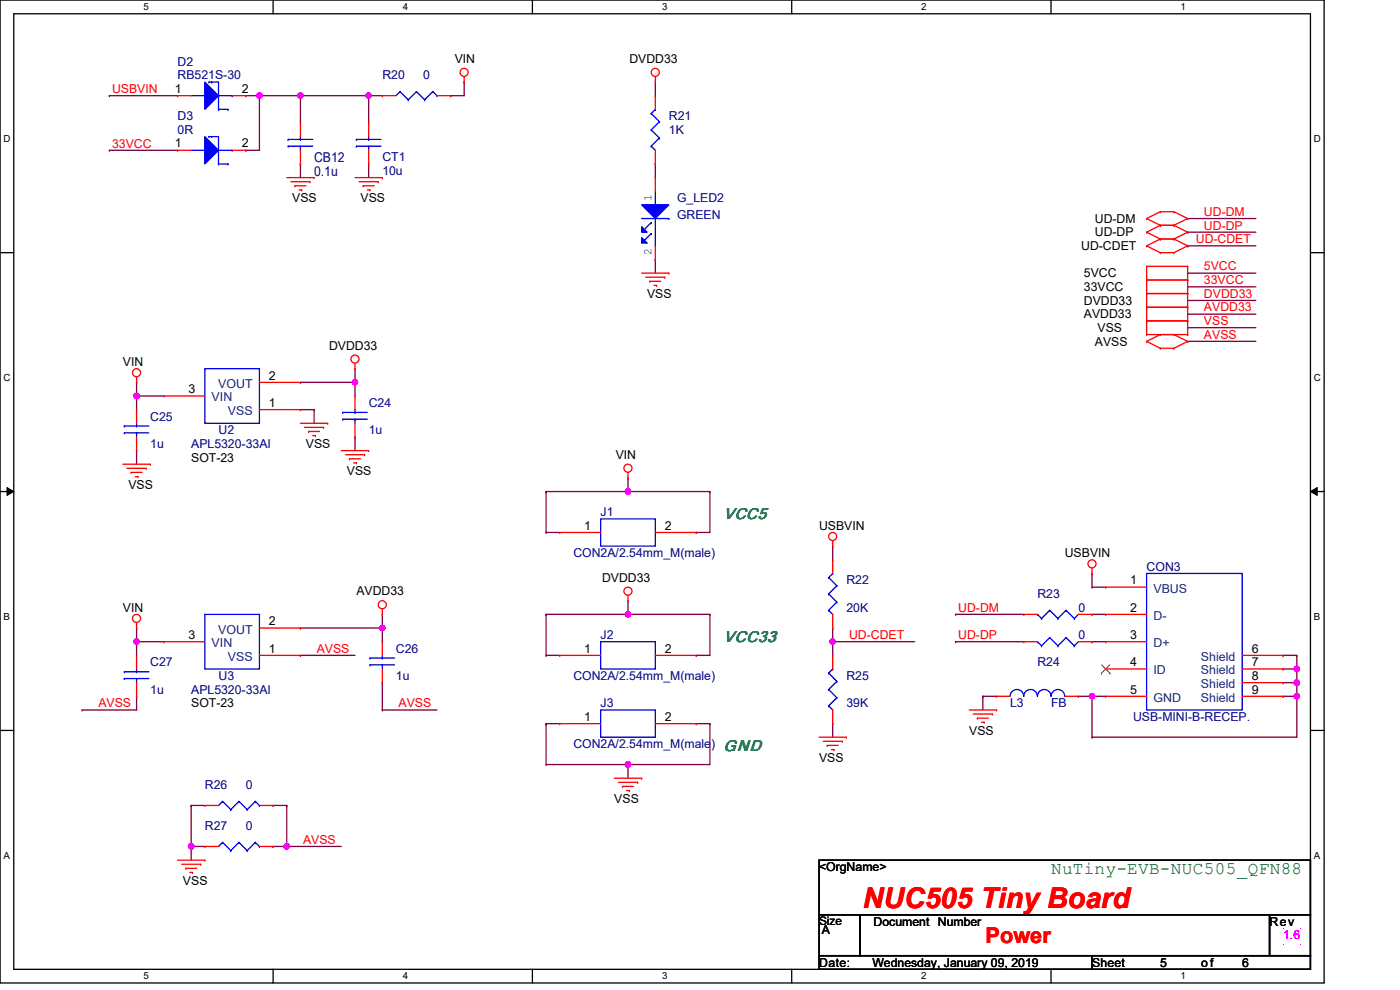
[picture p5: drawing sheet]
<svg xmlns="http://www.w3.org/2000/svg" width="297mm" height="210mm" viewBox="0 0 297 210" stroke-linecap="round" stroke-linejoin="round" font-family="sans-serif">
<path d="M0 0h280.9v208.5h-280.9zM2.9 2.9h275.1v202.7h-275.1z" fill="none" stroke="#000" stroke-width=".28"/>
<g fill="#fff">
<path d="M30.4 .3h1.2v2.3h-1.2z"/>
<path d="M30.4 205.9h1.2v2.3h-1.2z"/>
</g>
<path d="M57.9 0v2.9M57.9 205.6v2.9" fill="none" stroke="#000" stroke-width=".28"/>
<g fill="#fff">
<path d="M85.4 .3h1.2v2.3h-1.2z"/>
<path d="M85.4 205.9h1.2v2.3h-1.2z"/>
</g>
<path d="M112.9 0v2.9M112.9 205.6v2.9" fill="none" stroke="#000" stroke-width=".28"/>
<g fill="#fff">
<path d="M140.4 .3h1.2v2.3h-1.2z"/>
<path d="M140.4 205.9h1.2v2.3h-1.2z"/>
</g>
<path d="M168 0v2.9M168 205.6v2.9" fill="none" stroke="#000" stroke-width=".28"/>
<g fill="#fff">
<path d="M195.5 .3h1.1v2.3h-1.1z"/>
<path d="M195.5 205.9h1.1v2.3h-1.1z"/>
</g>
<path d="M223 0v2.9M223 205.6v2.9" fill="none" stroke="#000" stroke-width=".28"/>
<g fill="#fff">
<path d="M250.5 .3h1.1v2.3h-1.1z"/>
<path d="M250.5 205.9h1.1v2.3h-1.1z"/>
<path d="M.8 28.3h1.5v2.3h-1.5z"/>
<path d="M278.7 28.3h1.5v2.3h-1.5z"/>
<path d="M.8 78.9h1.5v2.3h-1.5z"/>
<path d="M278.7 78.9h1.5v2.3h-1.5z"/>
</g>
<path d="M0 53.6h2.9M278 53.6h2.9" fill="none" stroke="#000" stroke-width=".28"/>
<g fill="#fff">
<path d="M.8 129.6h1.3v2.3h-1.3z"/>
<path d="M278.7 129.6h1.4v2.3h-1.4z"/>
</g>
<path d="M0 104.3h2.9M278 104.3h2.9" fill="none" stroke="#000" stroke-width=".28"/>
<path d="M1.5 103.4l1.4 .9-1.4 .8zM278 104.3l1.4-.9v1.7z" fill="#000"/>
<path d="M1.5 103.4l1.4 .9-1.4 .8zM278 104.3l1.4-.9v1.7z" fill="none" stroke="#000" stroke-width=".21"/>
<g fill="#fff">
<path d="M.7 180.3h1.5v2.3h-1.5z"/>
<path d="M278.7 180.3h1.4v2.3h-1.4z"/>
</g>
<path d="M0 154.9h2.9M278 154.9h2.9" fill="none" stroke="#000" stroke-width=".28"/>
<path d="M251.9 69.5h.1M251.9 66.6h.1M251.9 63.7h.1M251.9 69.5h14.5M251.9 66.6h14.5M251.9 63.7h14.5M272.2 139h.1M272.2 139h2.9M275.1 147.7h.1M275.1 147.7v8.7" fill="none" stroke="#800040" stroke-width=".28"/>
<circle cx="275.1" cy="147.7" r=".57" fill="#f0f"/>
<circle cx="275.1" cy="147.7" r=".57" fill="none" stroke="#f0f" stroke-width=".28"/>
<path d="M272.2 141.9h.1M272.2 141.9h2.9" fill="none" stroke="#800040" stroke-width=".28"/>
<circle cx="275.1" cy="141.9" r=".57" fill="#f0f"/>
<circle cx="275.1" cy="141.9" r=".57" fill="none" stroke="#f0f" stroke-width=".28"/>
<g fill="none" stroke="#800040" stroke-width=".28">
<path d="M202.7 136.1h.1M202.7 130.3h.1M202.7 130.3h14.5M202.7 136.1h14.5M231.7 130.3h.1M231.7 136.1h.1M231.7 121.6h.1M231.7 124.5h.1M231.7 130.3h2.9M231.7 136.1h2.9M231.7 121.6v2.9M231.7 124.5h2.9"/>
<path d="M231.7 147.7h.1M231.7 147.7h2.9M272.2 144.8h.1M272.2 147.7h.1M272.2 144.8h2.9M275.1 141.9h.1M275.1 144.8h.1M275.1 141.9v5.8h-2.9"/>
</g>
<circle cx="275.1" cy="144.8" r=".57" fill="#f0f"/>
<circle cx="275.1" cy="144.8" r=".57" fill="none" stroke="#f0f" stroke-width=".28"/>
<path d="M275.1 139h.1M275.1 139v2.9M231.7 147.7h.1M231.7 147.7v8.7" fill="none" stroke="#800040" stroke-width=".28"/>
<circle cx="231.7" cy="147.7" r=".57" fill="#f0f"/>
<circle cx="231.7" cy="147.7" r=".57" fill="none" stroke="#f0f" stroke-width=".28"/>
<g fill="none" stroke="#800040" stroke-width=".28">
<path d="M52.2 20.3h.1M52.2 20.3h2.8M55 20.3h.1M55 20.3v11.6M63.7 20.3h.1M63.7 20.3v5.8M251.9 46.4h.1M251.9 49.3h.1M251.9 52.2h.1M251.9 46.4h14.5M251.9 49.3h14.5M251.9 52.2h14.5"/>
<path d="M176.7 115.8h.1M176.7 115.8v2.9M176.7 153.5h.1M176.7 153.5v2.9M208.5 147.7h.1M208.5 147.7v2.9M228.8 147.7h.1M228.8 147.7h2.9M231.7 156.4h.1M231.7 156.4h43.4"/>
</g>
<circle cx="55" cy="20.3" r=".57" fill="#f0f"/>
<circle cx="55" cy="20.3" r=".57" fill="none" stroke="#f0f" stroke-width=".28"/>
<path d="M23.2 20.3h.1M23.2 20.3h14.5M52.2 31.9h.1M52.2 31.9h2.8M78.2 20.3h.1M78.2 20.3h2.9M139 34.8h.1M139 34.8v2.9M139 55h.1M139 55v2.9M40.6 179.6h.1M40.6 179.6h2.9" fill="none" stroke="#800040" stroke-width=".28"/>
<circle cx="40.6" cy="179.5" r=".57" fill="#f0f"/>
<circle cx="40.6" cy="179.5" r=".57" fill="none" stroke="#f0f" stroke-width=".28"/>
<path d="M40.6 170.9h.1M40.6 179.6h.1M40.6 170.9h2.9M40.6 179.6v2.9M57.9 179.6h.1M57.9 170.9h.1M57.9 170.9h2.9M60.8 170.9h.1M60.8 170.9v8.7h-2.9" fill="none" stroke="#800040" stroke-width=".28"/>
<circle cx="60.8" cy="179.5" r=".57" fill="#f0f"/>
<circle cx="60.8" cy="179.5" r=".57" fill="none" stroke="#f0f" stroke-width=".28"/>
<path d="M98.5 17.4h.1M98.5 17.4v2.9h-2.9M63.7 20.3h.1M63.7 20.3h14.5M78.2 20.3h.1M78.2 20.3v5.8M95.6 20.3h.1M40.6 170.9h.1M40.6 170.9v8.7" fill="none" stroke="#800040" stroke-width=".28"/>
<circle cx="78.2" cy="20.3" r=".57" fill="#f0f"/>
<circle cx="78.2" cy="20.3" r=".57" fill="none" stroke="#f0f" stroke-width=".28"/>
<circle cx="63.7" cy="20.3" r=".57" fill="#f0f"/>
<circle cx="63.7" cy="20.3" r=".57" fill="none" stroke="#f0f" stroke-width=".28"/>
<path d="M176.7 136.1h.1M176.7 136.1v2.9" fill="none" stroke="#800040" stroke-width=".28"/>
<circle cx="176.6" cy="136.1" r=".57" fill="#f0f"/>
<circle cx="176.6" cy="136.1" r=".57" fill="none" stroke="#f0f" stroke-width=".28"/>
<g fill="none" stroke="#800040" stroke-width=".28">
<path d="M251.9 57.9h.1M251.9 57.9h14.5M251.9 72.4h.1M251.9 72.4h14.5M29 84h.1M29 84h5.8M29 84v2.9M75.3 92.7h.1M75.3 92.7v2.9M176.7 136.1h.1M176.7 133.2h.1M176.7 136.1h17.3"/>
<path d="M176.7 133.2v2.9"/>
</g>
<circle cx="29" cy="84" r=".57" fill="#f0f"/>
<circle cx="29" cy="84" r=".57" fill="none" stroke="#f0f" stroke-width=".28"/>
<path d="M29 95.6h.1M29 81.1h.1M29 81.1v2.9M29 95.6v2.9M29 136.1h.1M29 136.1v2.9M81.1 133.2h.1M81.1 133.2v2.9M29 147.7h.1M29 147.7v2.9M81.1 144.8h.1M81.1 144.8v5.8" fill="none" stroke="#800040" stroke-width=".28"/>
<circle cx="81.1" cy="133.2" r=".57" fill="#f0f"/>
<circle cx="81.1" cy="133.2" r=".57" fill="none" stroke="#f0f" stroke-width=".28"/>
<path d="M133.2 162.2h.1M133.2 162.2h17.4" fill="none" stroke="#800040" stroke-width=".28"/>
<circle cx="133.2" cy="162.2" r=".57" fill="#f0f"/>
<circle cx="133.2" cy="162.2" r=".57" fill="none" stroke="#f0f" stroke-width=".28"/>
<path d="M115.8 130.3h.1M115.8 130.3v8.7M133.2 130.3h.1M133.2 130.3h17.4M147.7 139h.1M147.7 139h2.9M147.7 153.5h.1M147.7 153.5h2.9M150.6 153.5h.1M150.6 153.5v8.7M115.8 162.2h.1M115.8 162.2h17.4" fill="none" stroke="#800040" stroke-width=".28"/>
<circle cx="133.2" cy="130.3" r=".57" fill="#f0f"/>
<circle cx="133.2" cy="130.3" r=".57" fill="none" stroke="#f0f" stroke-width=".28"/>
<g fill="none" stroke="#800040" stroke-width=".28">
<path d="M63.7 34.8h.1M63.7 34.8v2.9M78.2 34.8h.1M78.2 34.8v2.9M29 136.1h.1M29 133.2h.1M29 136.1h5.8M29 133.2v2.9M81.1 130.3h.1M81.1 130.3v2.9M115.8 153.5h.1M115.8 153.5v8.7"/>
<path d="M115.8 153.5h2.9M208.5 147.7h.1M208.5 147.7h2.9M133.2 162.2h.1M133.2 162.2v2.9"/>
</g>
<circle cx="29" cy="136.1" r=".57" fill="#f0f"/>
<circle cx="29" cy="136.1" r=".57" fill="none" stroke="#f0f" stroke-width=".28"/>
<path d="M115.8 112.9h.1M115.8 112.9h2.9M133.2 104.3h.1M133.2 104.3h17.4M147.7 112.9h.1M147.7 112.9h2.9" fill="none" stroke="#800040" stroke-width=".28"/>
<circle cx="133.2" cy="104.3" r=".57" fill="#f0f"/>
<circle cx="133.2" cy="104.3" r=".57" fill="none" stroke="#f0f" stroke-width=".28"/>
<g fill="none" stroke="#800040" stroke-width=".28">
<path d="M139 17.4v2.9M23.2 31.9h.1M23.2 31.9h14.5M55 20.3h.1M55 20.3h8.7M139 20.3h.1M75.3 78.2h.1M75.3 78.2v5.8M251.9 60.8h.1M251.9 60.8h14.5M63.7 86.9h.1M63.7 81.1h.1"/>
<path d="M63.7 86.9h2.9M63.7 81.1h11.6M66.6 86.9h.1M66.6 86.9v2.9M75.3 81.1h.1M115.8 104.3h.1M115.8 104.3v8.6M133.2 101.4h.1M133.2 101.4v2.9h-17.4M150.6 104.3h.1M150.6 104.3v8.6M63.7 139h.1"/>
<path d="M63.7 139h11.6M115.8 139h.1M115.8 130.3h.1M115.8 139h2.9M133.2 127.4h.1M133.2 127.4v2.9h-17.4M150.6 130.3h.1M150.6 130.3v8.7M81.1 150.6h.1M81.1 150.6h11.6M60.8 179.6h.1M60.8 179.6h11.6"/>
</g>
<circle cx="75.3" cy="81.1" r=".57" fill="#f0f"/>
<circle cx="75.3" cy="81.1" r=".57" fill="none" stroke="#f0f" stroke-width=".28"/>
<path d="M63.7 133.2h.1M63.7 133.2h17.4M17.4 150.6h.1M17.4 150.6h11.6" fill="none" stroke="#800040" stroke-width=".28"/>
<g fill="none" stroke="#f00" stroke-width=".28">
<path d="M98.5 17.4h.1M98.5 16.2v1.2M139 17.4h.1M139 16.2v1.2M60.8 37.7h5.8M61.7 38.5h4.1M62.6 39.4h.1M62.6 39.4h2.3M65.8 38.5h.1M66.6 37.7h.1M75.3 37.7h5.8M76.2 38.5h4"/>
<path d="M77 39.4h.1M77 39.4h2.4M80.2 38.5h.1M81.1 37.7h.1M63.4 40.3h.6M64 40.3h.1M77.9 40.3h.6M78.5 40.3h.1M136.1 57.9h5.8M137 58.8h4M137.9 59.7h.1M137.9 59.7h2.3"/>
<path d="M141 58.8h.1M141.9 57.9h.1M243.2 46.4h.1M243.2 49.3h.1M243.2 52.2h.1M243.2 59.4h.1M243.2 56.5h.1M243.2 56.5v14.5M243.2 46.4l2.9 1.4M243.2 49.3l2.9 1.4M243.2 52.2l2.9 1.4M243.2 56.5h8.7"/>
<path d="M243.2 59.4h8.7M246.1 44.9h.1M246.1 47.8h.1M246.1 50.7h.1M246.1 53.6h.1M246.1 44.9l-2.9 1.5M246.1 44.9h2.9M246.1 47.8h2.9M246.1 47.8l-2.9 1.5M246.1 50.7h2.9M246.1 50.7l-2.9 1.5M246.1 53.6h2.9"/>
<path d="M249 44.9h.1M249 47.8h.1M249 50.7h.1M249 53.6h.1M249 44.9l2.9 1.5M249 47.8l2.9 1.5M249 50.7l2.9 1.5M251.9 46.4h.1M251.9 49.3h.1M251.9 52.2h.1M251.9 56.5h.1M251.9 59.4h.1"/>
<path d="M251.9 56.5v14.5M251.9 46.4l-2.9 1.4M251.9 49.3l-2.9 1.4M251.9 52.2l-2.9 1.4M29 79.9v1.2M75.3 78.2h.1M75.3 77v1.2M138.7 60.5h.6M139.3 60.5h.1M243.2 71h.1M243.2 68.1h.1M243.2 65.2h.1"/>
<path d="M243.2 62.3h.1M243.2 72.4h.1M243.2 68.1h8.7M243.2 71h8.7M243.2 65.2h8.7M243.2 62.3h8.7M243.2 72.4l2.9 1.5M246.1 71h.1M246.1 73.9h.1M246.1 71l-2.9 1.4M246.1 73.9h2.9M249 71h.1"/>
<path d="M249 73.9h.1M249 71l2.9 1.4M251.9 68.1h.1M251.9 71h.1M251.9 65.2h.1M251.9 62.3h.1M251.9 72.4h.1M251.9 72.4l-2.9 1.5M26.1 98.5h5.8M26.9 99.3h4.1M29 81.1h.1M31 99.3h.1"/>
<path d="M31.9 98.5h.1M63.7 89.8h5.8M64.6 90.7h4M65.5 91.5h.1M65.5 91.5h2.3M66.3 92.4h.6M66.9 92.4h.1M68.6 90.7h.1M69.5 89.8h.1M72.4 95.6h5.8M73.3 96.5h4M74.1 97.3h.1"/>
<path d="M74.1 97.3h2.4M75 98.2h.6M75.6 98.2h.1M77.3 96.5h.1M78.2 95.6h.1M27.8 100.2h.1M27.8 100.2h2.3M28.7 101.1h.6M29.3 101.1h.1M133.2 101.4h.1M133.2 100.2v1.2M176.7 115.8h.1"/>
<path d="M176.7 114.7v1.1M29 133.2h.1M29 132.1v1.1M81.1 130.3h.1M81.1 129.2v1.1M133.2 127.4h.1M133.2 126.3v1.1M231.7 121.6h.1M231.7 120.5v1.1M173.8 156.4h5.8M174.6 157.2h4.1M175.5 158.1h.1"/>
<path d="M175.5 158.1h2.3M176.4 159h.6M177 159h.1M178.7 157.2h.1M179.6 156.4h.1M205.6 150.6h5.8M206.5 151.5h4M207.3 152.3h.1M207.3 152.3h2.4M208.2 153.2h.6M208.8 153.2h.1M210.5 151.5h.1"/>
<path d="M211.4 150.6h.1M130.3 165.1h5.8M131.2 165.9h4.1M132.1 166.8h.1M132.1 166.8h2.3M132.9 167.7h.6M133.5 167.7h.1M135.3 165.9h.1M136.1 165.1h.1M37.7 182.5h5.8M38.5 183.3h4.1M39.4 184.2h.1"/>
<path d="M39.4 184.2h2.3M40.3 185.1h.6M40.9 185.1h.1M42.6 183.3h.1M43.5 182.5h.1"/>
<circle cx="98.5" cy="15.4" r=".86"/>
<circle cx="139" cy="15.4" r=".86"/>
<circle cx="29" cy="79.1" r=".86"/>
<circle cx="75.3" cy="76.2" r=".86"/>
<circle cx="133.2" cy="99.3" r=".86"/>
<circle cx="176.6" cy="113.8" r=".86"/>
<circle cx="231.7" cy="119.6" r=".86"/>
<circle cx="29" cy="131.2" r=".86"/>
<circle cx="81.1" cy="128.3" r=".86"/>
<circle cx="133.2" cy="125.4" r=".86"/>
</g>
<path d="M173.8 182.5h104.2v11.5h-104.2zM173.8 194h8.7v8.7h-8.7zM182.5 194h86.8v8.7h-86.8zM269.3 194h8.7v8.7h-8.7zM173.8 202.7h57.9v2.9h-57.9zM231.7 202.7h46.3v2.9h-46.3z" fill="none" stroke="#000" stroke-width=".28"/>
<g fill="#f0f">
<path d="M272.1 196.8h.2v.2h-.2z"/>
<path d="M275.9 196.8h.2v.2h-.2z"/>
<path d="M275.9 200.3h.2v.2h-.2z"/>
<path d="M272.1 200.3h.2v.2h-.2z"/>
</g>
<path d="M173.8 182.5h104.2v11.5h-104.2zM173.8 194h8.7v8.7h-8.7zM182.5 194h86.8v8.7h-86.8zM269.3 194h8.7v8.7h-8.7zM173.8 202.7h57.9v2.9h-57.9zM231.7 202.7h46.3v2.9h-46.3z" fill="none" stroke="#000" stroke-width=".28"/>
<g fill="#f0f">
<path d="M272.1 196.8h.2v.2h-.2z"/>
<path d="M275.9 196.8h.2v.2h-.2z"/>
<path d="M275.9 200.3h.2v.2h-.2z"/>
<path d="M272.1 200.3h.2v.2h-.2z"/>
</g>
<path d="M173.8 182.5h104.2v11.5h-104.2zM173.8 194h8.7v8.7h-8.7zM182.5 194h86.8v8.7h-86.8zM269.3 194h8.7v8.7h-8.7zM173.8 202.7h57.9v2.9h-57.9zM231.7 202.7h46.3v2.9h-46.3z" fill="none" stroke="#000" stroke-width=".28"/>
<g fill="#f0f">
<path d="M272.1 196.8h.2v.2h-.2z"/>
<path d="M275.9 196.8h.2v.2h-.2z"/>
<path d="M275.9 200.3h.2v.2h-.2z"/>
<path d="M272.1 200.3h.2v.2h-.2z"/>
</g>
<g fill="none" stroke="#00f" stroke-width=".28">
<path d="M84.9 19.4h.1M84.9 19.4l-.9 .9M84.9 19.4l1.7 1.8M88.3 19.4h.1M88.3 19.4l-1.7 1.8M88.3 19.4l1.8 1.8M91.8 19.4h.1M91.8 19.4l-1.7 1.8M91.8 19.4l.9 .9M86.6 21.2h.1M90.1 21.2h.1M92.7 20.3h.1"/>
<path d="M175.8 129.5h.1M175.8 126h.1M175.8 122.5h.1M175.8 129.5l.9 .8M175.8 126l1.7 1.7M175.8 122.5l1.7 1.7M176.7 121.6h.1M176.7 121.6l-.9 .9M177.5 127.7h.1M177.5 124.2h.1M177.5 127.7l-1.7 1.8M177.5 124.2l-1.7 1.8"/>
<path d="M175.8 149.7h.1M175.8 146.3h.1M175.8 142.8h.1M175.8 149.7l.9 .9M175.8 146.3l1.7 1.7M175.8 142.8l1.7 1.7M176.7 141.9h.1M176.7 141.9l-.9 .9M177.5 148h.1M177.5 144.5h.1M177.5 148l-1.7 1.7M177.5 144.5l-1.7 1.8"/>
<path d="M214.3 147.7a1.44 1.44 0 0 1 1.4-1.4 1.44 1.44 0 0 1 1.5 1.4 1.45 1.45 0 0 1 1.4-1.4 1.45 1.45 0 0 1 1.5 1.4M220.1 147.7a1.44 1.44 0 0 1 1.4-1.4 1.44 1.44 0 0 1 1.5 1.4M223 147.7a1.44 1.44 0 0 1 1.4-1.4 1.44 1.44 0 0 1 1.5 1.4"/>
</g>
<g fill="none" stroke="#f00" stroke-width=".28">
<path d="M81.1 20.3h.1M81.1 20.3h2.9M92.7 20.3h2.9M95.6 20.3h.1M176.7 118.7h.1M176.7 118.7v2.9M176.7 133.2h.1M176.7 139h.1M176.7 130.3v2.9M176.7 139v2.9M176.7 153.5h.1M176.7 150.6v2.9"/>
<path d="M211.4 147.7h.1M211.4 147.7h2.9M225.9 147.7h2.9M228.8 147.7h.1"/>
</g>
<path d="M136.1 43.5h5.8l-2.9 2.9z" fill="#00f"/>
<path d="M136.1 43.5h5.8l-2.9 2.9z" fill="none" stroke="#00f" stroke-width=".28"/>
<path d="M136.1 48.1l1.2 1.2h-1.2z" fill="#00f"/>
<path d="M136.1 48.1l1.2 1.2h-1.2z" fill="none" stroke="#00f" stroke-width=".28"/>
<path d="M136.1 50.4l1.2 1.2h-1.2z" fill="#00f"/>
<path d="M136.1 50.4l1.2 1.2h-1.2zM136.1 46.4h5.8M138.2 47.2h.1M138.2 49.5h.1M138.2 47.2l-1.5 1.5M138.2 49.5l-1.5 1.5M139 43.5h.1M139 52.2h.1M139 40.6v2.9M139 46.4v5.8M141.9 46.4h.1" fill="none" stroke="#00f" stroke-width=".28"/>
<path d="M139 37.7h.1M139 37.7v2.9M139 55h.1M139 52.2v2.8" fill="none" stroke="#f00" stroke-width=".28"/>
<path d="M43.5 17.4l2.9 2.9-2.9 2.9z" fill="#00f"/>
<path d="M43.5 17.4l2.9 2.9-2.9 2.9zM44.3 17.4h.1M44.3 17.4h2.1v5.8M44.9 17.4h.1M40.6 20.3h2.9M43.5 20.3h.1M46.4 23.2h.1M46.4 20.3h2.9M46.4 23.2h2M48.4 23.2h.1M49.3 20.3h.1M43.5 78.2h11.5v11.6h-11.5z" fill="none" stroke="#00f" stroke-width=".28"/>
<path d="M37.7 20.3h.1M37.7 20.3h2.9M49.3 20.3h2.9M52.2 20.3h.1M34.8 84h.1M34.8 84h8.7M55 86.9h8.7M55 81.1h8.7M63.7 86.9h.1M63.7 81.1h.1" fill="none" stroke="#f00" stroke-width=".28"/>
<path d="M43.5 29l2.9 2.9-2.9 2.9z" fill="#00f"/>
<g fill="none" stroke="#00f" stroke-width=".28">
<path d="M40.6 31.9h2.9M43.5 29l2.9 2.9-2.9 2.9zM43.5 31.9h.1M44.3 29h.1M44.3 29h2.1v5.8M44.9 29h.1M46.4 34.8h.1M46.4 31.9h2.9M46.4 34.8h2M48.4 34.8h.1M49.3 31.9h.1M61.1 31h.1"/>
<path d="M61.1 29.6h.1M61.1 31h5.2M61.1 29.6h5.2M63.7 29.6h.1M63.7 31h.1M63.7 29v.6M63.7 31v.9M75.6 31h.1M75.6 29.6h.1M75.6 31h5.2M75.6 29.6h5.2M78.2 29.6h.1"/>
<path d="M78.2 31h.1M78.2 29v.6M78.2 31v.9M138.2 31h.1M138.2 27.5h.1M138.2 24.1h.1M138.2 31l.8 .9M138.2 27.5l1.7 1.8M138.2 24.1l1.7 1.7M139 23.2h.1M139 23.2l-.8 .9M139.9 29.3h.1"/>
<path d="M139.9 25.8h.1M139.9 29.3l-1.7 1.7M139.9 25.8l-1.7 1.7M26.4 91.8h.1M26.4 90.4h.1M26.4 91.8h5.2M26.4 90.4h5.2M29 90.4h.1M29 91.8h.1M29 89.8v.6M29 91.8v.9M72.7 88.9h.1"/>
<path d="M72.7 87.5h.1M72.7 88.9h5.2M72.7 87.5h5.2M75.3 87.5h.1M75.3 88.9h.1M75.3 86.9v.6M75.3 88.9v.9M127.4 110.1h11.6v5.7h-11.6zM43.5 130.3h11.5v11.6h-11.5zM78.5 139.6h.1M78.5 139.6h5.2M81.1 139.6h.1"/>
<path d="M81.1 139v.6M127.4 136.1h11.6v5.8h-11.6zM220.1 136.1h.1M220.1 130.3h.1M220.1 136.1l.9 .9M220.1 130.3l.9 .9M221 137h.1M221 131.2h.1M222.7 135.3h.1M222.7 129.5h.1M222.7 135.3l1.7 1.7M222.7 135.3l-1.7 1.7"/>
<path d="M222.7 129.5l1.7 1.7M222.7 129.5l-1.7 1.7M224.4 137h.1M224.4 131.2h.1M226.2 135.3h.1M226.2 129.5h.1M226.2 135.3l1.7 1.7M226.2 135.3l-1.8 1.7M226.2 129.5l1.7 1.7M226.2 129.5l-1.8 1.7M227.9 137h.1M227.9 131.2h.1"/>
<path d="M228.8 136.1l-.9 .9M228.8 130.3l-.9 .9M243.2 121.6h20.3v29h-20.3zM26.4 143.9h.1M26.4 142.5h.1M26.4 143.9h5.2M26.4 142.5h5.2M29 142.5h.1M29 143.9h.1M29 141.9v.6M29 143.9v.9M78.5 141h.1"/>
<path d="M78.5 141h5.2M81.1 141h.1M81.1 141v.9M127.4 150.6h11.6v5.8h-11.6zM47.2 170h.1M47.2 178.7h.1M47.2 170l-.8 .9M47.2 170l1.8 1.7M47.2 178.7l-.8 .9M47.2 178.7l1.8 1.7M49 171.7h.1M50.7 170h.1"/>
<path d="M50.7 178.7h.1M50.7 170l-1.7 1.7M50.7 170l1.7 1.7M50.7 178.7l-1.7 1.7M50.7 178.7l1.7 1.7M52.4 171.7h.1M54.2 170h.1M54.2 178.7h.1M54.2 170l-1.8 1.7M54.2 170l.8 .9M54.2 178.7l-1.8 1.7M54.2 178.7l.8 .9"/>
<path d="M55 170.9h.1M55 179.6h.1M49 180.4h.1M52.4 180.4h.1"/>
</g>
<g fill="none" stroke="#f00" stroke-width=".28">
<path d="M37.7 31.9h.1M37.7 31.9h2.9M49.3 31.9h2.9M52.2 31.9h.1M63.7 26.1h.1M63.7 34.8h.1M63.7 26.1v2.9M63.7 31.9v2.9M78.2 26.1h.1M78.2 34.8h.1M78.2 26.1v2.9M78.2 31.9v2.9"/>
<path d="M139 34.8h.1M139 20.3h.1M139 20.3v2.9M139 31.9v2.9M29 86.9h.1M29 95.6h.1M29 86.9v2.9M29 92.7v2.9M75.3 84h.1M75.3 92.7h.1M75.3 84v2.9M75.3 89.8v2.9"/>
<path d="M118.7 112.9h.1M118.7 112.9h8.7M139 112.9h8.7M147.7 112.9h.1M29 139h.1M29 139v2.9M34.8 136.1h.1M34.8 136.1h8.7M55 139h8.7M55 133.2h8.7M63.7 139h.1M63.7 133.2h.1"/>
<path d="M81.1 136.1h.1M81.1 136.1v2.9M118.7 139h.1M118.7 139h8.7M139 139h8.7M147.7 139h.1M217.2 136.1h.1M217.2 130.3h.1M217.2 136.1h2.9M217.2 130.3h2.9M228.8 136.1h2.9M228.8 130.3h2.9"/>
<path d="M231.7 136.1h.1M231.7 130.3h.1M234.6 124.5h.1M234.6 130.3h.1M234.6 136.1h.1M234.6 136.1h8.6M234.6 124.5h8.6M234.6 130.3h8.6M263.5 139h8.7M272.2 139h.1M29 147.7h.1M29 144.8v2.9"/>
<path d="M81.1 144.8h.1M81.1 141.9v2.9M118.7 153.5h.1M118.7 153.5h8.7M139 153.5h8.7M147.7 153.5h.1M234.6 147.7h.1M234.6 141.9h.1M234.6 147.7h8.6M234.6 141.9h8.6M263.5 147.7h8.7M263.5 141.9h8.7"/>
<path d="M263.5 144.8h8.7M272.2 141.9h.1M272.2 144.8h.1M272.2 147.7h.1M43.5 170.9h.1M43.5 179.6h.1M43.5 170.9h2.9M43.5 179.6h2.9M55 170.9h2.9M55 179.6h2.9M57.9 170.9h.1M57.9 179.6h.1"/>
</g>
<path d="M233.7 142.8h.1M233.7 141l1.8 1.8M235.4 141l-1.7 1.8M235.5 142.8h.1" fill="none" stroke="#804000" stroke-width=".21"/>
<circle cx="275.1" cy="147.7" r=".57" fill="#f0f"/>
<circle cx="275.1" cy="147.7" r=".57" fill="none" stroke="#f0f" stroke-width=".28"/>
<circle cx="275.1" cy="141.9" r=".57" fill="#f0f"/>
<circle cx="275.1" cy="141.9" r=".57" fill="none" stroke="#f0f" stroke-width=".28"/>
<circle cx="275.1" cy="144.8" r=".57" fill="#f0f"/>
<circle cx="275.1" cy="144.8" r=".57" fill="none" stroke="#f0f" stroke-width=".28"/>
<circle cx="231.7" cy="147.7" r=".57" fill="#f0f"/>
<circle cx="231.7" cy="147.7" r=".57" fill="none" stroke="#f0f" stroke-width=".28"/>
<circle cx="55" cy="20.3" r=".57" fill="#f0f"/>
<circle cx="55" cy="20.3" r=".57" fill="none" stroke="#f0f" stroke-width=".28"/>
<circle cx="40.6" cy="179.5" r=".57" fill="#f0f"/>
<circle cx="40.6" cy="179.5" r=".57" fill="none" stroke="#f0f" stroke-width=".28"/>
<circle cx="60.8" cy="179.5" r=".57" fill="#f0f"/>
<circle cx="60.8" cy="179.5" r=".57" fill="none" stroke="#f0f" stroke-width=".28"/>
<circle cx="78.2" cy="20.3" r=".57" fill="#f0f"/>
<circle cx="78.2" cy="20.3" r=".57" fill="none" stroke="#f0f" stroke-width=".28"/>
<circle cx="63.7" cy="20.3" r=".57" fill="#f0f"/>
<circle cx="63.7" cy="20.3" r=".57" fill="none" stroke="#f0f" stroke-width=".28"/>
<circle cx="176.6" cy="136.1" r=".57" fill="#f0f"/>
<circle cx="176.6" cy="136.1" r=".57" fill="none" stroke="#f0f" stroke-width=".28"/>
<circle cx="29" cy="84" r=".57" fill="#f0f"/>
<circle cx="29" cy="84" r=".57" fill="none" stroke="#f0f" stroke-width=".28"/>
<circle cx="81.1" cy="133.2" r=".57" fill="#f0f"/>
<circle cx="81.1" cy="133.2" r=".57" fill="none" stroke="#f0f" stroke-width=".28"/>
<circle cx="133.2" cy="162.2" r=".57" fill="#f0f"/>
<circle cx="133.2" cy="162.2" r=".57" fill="none" stroke="#f0f" stroke-width=".28"/>
<circle cx="133.2" cy="130.3" r=".57" fill="#f0f"/>
<circle cx="133.2" cy="130.3" r=".57" fill="none" stroke="#f0f" stroke-width=".28"/>
<circle cx="29" cy="136.1" r=".57" fill="#f0f"/>
<circle cx="29" cy="136.1" r=".57" fill="none" stroke="#f0f" stroke-width=".28"/>
<circle cx="133.2" cy="104.3" r=".57" fill="#f0f"/>
<circle cx="133.2" cy="104.3" r=".57" fill="none" stroke="#f0f" stroke-width=".28"/>
<circle cx="75.3" cy="81.1" r=".57" fill="#f0f"/>
<circle cx="75.3" cy="81.1" r=".57" fill="none" stroke="#f0f" stroke-width=".28"/>
<text font-size="6.1" fill="#f00" x="183" y="192.6">NUC505 Tiny Board</text>
<text font-size="4.6" fill="#f00" x="209.1" y="200">Power</text>
<text font-size="3.7" fill="#008000" x="223" y="185.4">NuTiny-EVB-NUC505_QFN88</text>
<g font-size="3.4" fill="#008000">
<text x="153.6" y="110.1">VCC5</text>
<text x="153.6" y="136.1">VCC33</text>
<text x="153.6" y="159.3">GND</text>
</g>
<g font-size="2.9" fill="#000080">
<text x="66.6" y="34.5">CB12</text>
<text x="66.6" y="37.4">0.1u</text>
</g>
<g font-size="2.6" fill="#000080">
<text x="37.7" y="13.9">D2</text>
<text x="37.7" y="16.8">RB521S-30</text>
<text x="81.1" y="16.8">R20</text>
<text x="89.8" y="16.8">0</text>
<text x="37.7" y="25.5">D3</text>
<text x="37.7" y="28.4">0R</text>
<text x="141.9" y="25.5">R21</text>
<text x="141.9" y="28.4">1K</text>
<text x="81.1" y="34.2">CT1</text>
<text x="81.1" y="37.1">10u</text>
<text x="143.6" y="42.9">G_LED2</text>
<text x="143.6" y="46.4">GREEN</text>
<text x="31.9" y="89.2">C25</text>
<text x="78.2" y="86.3">C24</text>
<text x="31.9" y="95">1u</text>
<text x="40.6" y="95">APL5320-33AI</text>
<text x="46.4" y="92.1">U2</text>
<text x="78.2" y="92.1">1u</text>
<text x="127.4" y="109.5">J1</text>
<text x="121.6" y="118.2">CON2A/2.54mm_M(male)</text>
<text x="179.6" y="124">R22</text>
<text x="243.2" y="121.1">CON3</text>
<text x="179.6" y="129.8">20K</text>
<text x="220.1" y="126.9">R23</text>
<text x="228.8" y="129.8">0</text>
<text x="127.4" y="135.6">J2</text>
<text x="228.8" y="135.6">0</text>
<text x="31.9" y="141.4">C27</text>
<text x="84" y="138.5">C26</text>
<text x="220.1" y="141.4">R24</text>
<text x="31.9" y="147.1">1u</text>
<text x="40.6" y="147.1">APL5320-33AI</text>
<text x="46.4" y="144.2">U3</text>
<text x="84" y="144.2">1u</text>
<text x="121.6" y="144.2">CON2A/2.54mm_M(male)</text>
<text x="179.6" y="144.2">R25</text>
<text x="127.4" y="150">J3</text>
<text x="179.6" y="150">39K</text>
<text x="214.3" y="150">L3</text>
<text x="223" y="150">FB</text>
<text x="240.4" y="152.9">USB-MINI-B-RECEP.</text>
<text x="121.6" y="158.7">CON2A/2.54mm_M(male)</text>
<text x="43.5" y="167.4">R26</text>
<text x="52.2" y="167.4">0</text>
<text x="43.5" y="176.1">R27</text>
<text x="52.2" y="176.1">0</text>
</g>
<g font-size="2.6">
<text x="96.5" y="13.4">VIN</text>
<text x="133.5" y="13.4">DVDD33</text>
<text x="37.1" y="19.7">1</text>
<text x="51.3" y="19.7">2</text>
<text x="37.1" y="31.3">1</text>
<text x="51.3" y="31.3">2</text>
<text x="62" y="42.9">VSS</text>
<text x="76.5" y="42.9">VSS</text>
<text x="232.3" y="47.2">UD-DM</text>
<text x="229.4" y="53">UD-CDET</text>
<text x="232.3" y="50.1">UD-DP</text>
<text x="229.9" y="58.8">5VCC</text>
<text x="137.3" y="63.2">VSS</text>
<text x="229.9" y="64.6">DVDD33</text>
<text x="229.9" y="61.7">33VCC</text>
<text x="229.9" y="67.5">AVDD33</text>
<text x="232.8" y="70.4">VSS</text>
<text x="26.1" y="77.6">VIN</text>
<text x="69.8" y="74.2">DVDD33</text>
<text x="232.3" y="73.3">AVSS</text>
<text x="40" y="83.4">3</text>
<text x="57.1" y="80.5">2</text>
<text x="57.1" y="86.3">1</text>
<text x="64.9" y="95">VSS</text>
<text x="40.6" y="97.9">SOT-23</text>
<text x="73.6" y="100.8">VSS</text>
<text x="130.6" y="97.3">VIN</text>
<text x="27.2" y="103.7">VSS</text>
<text x="123.9" y="112.4">1</text>
<text x="141.1" y="112.4">2</text>
<text x="173.8" y="112.4">USBVIN</text>
<text x="225.9" y="118.2">USBVIN</text>
<text x="127.7" y="123.4">DVDD33</text>
<text x="239.8" y="124">1</text>
<text x="26.1" y="129.8">VIN</text>
<text x="75.6" y="126.3">AVDD33</text>
<text x="239.8" y="129.7">2</text>
<text x="40" y="135.5">3</text>
<text x="57.1" y="132.6">2</text>
<text x="239.8" y="135.5">3</text>
<text x="57.1" y="138.4">1</text>
<text x="123.9" y="138.4">1</text>
<text x="141.1" y="138.4">2</text>
<text x="239.8" y="141.3">4</text>
<text x="265.6" y="138.4">6</text>
<text x="265.6" y="141.3">7</text>
<text x="239.8" y="147.1">5</text>
<text x="265.6" y="144.2">8</text>
<text x="265.6" y="147.1">9</text>
<text x="40.6" y="150">SOT-23</text>
<text x="123.9" y="152.9">1</text>
<text x="141.1" y="152.9">2</text>
<text x="205.6" y="155.8">VSS</text>
<text x="173.8" y="161.6">VSS</text>
<text x="130.3" y="170.3">VSS</text>
<text x="173.8" y="184.8">&lt;OrgName&gt;</text>
<text x="38.8" y="187.7">VSS</text>
<text x="185.3" y="196.4">Document Number</text>
<text x="269.3" y="196.4">Rev</text>
<text x="174.4" y="198.1">A</text>
<text x="173.8" y="205">Date:</text>
<text x="185.1" y="205">Wednesday, January 09, 2019</text>
<text x="231.7" y="205">Sheet</text>
<text x="246.1" y="205">5</text>
<text x="254.8" y="205">of</text>
<text x="263.5" y="205">6</text>
</g>
<g font-size="2.6" fill="#f00">
<text x="23.8" y="19.7">USBVIN</text>
<text x="23.8" y="31.3">33VCC</text>
<text x="255.4" y="45.8">UD-DM</text>
<text x="253.7" y="51.6">UD-CDET</text>
<text x="255.4" y="48.7">UD-DP</text>
<text x="255.4" y="57.4">5VCC</text>
<text x="255.4" y="63.2">DVDD33</text>
<text x="255.4" y="60.3">33VCC</text>
<text x="255.4" y="68.9">VSS</text>
<text x="255.4" y="66.1">AVDD33</text>
<text x="255.4" y="71.8">AVSS</text>
<text x="203.3" y="129.8">UD-DM</text>
<text x="180.1" y="135.6">UD-CDET</text>
<text x="203.3" y="135.6">UD-DP</text>
<text x="67.2" y="138.5">AVSS</text>
<text x="20.9" y="150">AVSS</text>
<text x="84.6" y="150">AVSS</text>
<text x="64.3" y="179">AVSS</text>
</g>
<g font-size="2.6" fill="#004080">
<text x="46.3" y="82.3">VOUT</text>
<text x="44.9" y="85.2">VIN</text>
<text x="48.3" y="88.1">VSS</text>
<text x="244.7" y="125.7">VBUS</text>
<text x="244.7" y="131.5">D-</text>
<text x="44.9" y="137.3">VIN</text>
<text x="46.3" y="134.4">VOUT</text>
<text x="244.7" y="137.3">D+</text>
<text x="48.3" y="140.2">VSS</text>
<text x="244.7" y="143.1">ID</text>
<text x="254.8" y="140.2">Shield</text>
<text x="254.8" y="143.1">Shield</text>
<text x="244.7" y="148.9">GND</text>
<text x="254.8" y="146">Shield</text>
<text x="254.8" y="148.9">Shield</text>
</g>
<text font-size="2.6" fill="#f0f" x="272.2" y="199.3">1.6</text>
<text font-size="2.5" x="173.8" y="196.3">Size</text>
<g font-size="2.4" fill="#00f">
<text x="138.2" y="42.6" transform="rotate(-90 138.2 42.6)">1</text>
<text x="138.2" y="54.2" transform="rotate(-90 138.2 54.2)">2</text>
</g>
<g font-size="2.1">
<text x="30.4" y="2.2">5</text>
<text x="85.4" y="2.2">4</text>
<text x="140.4" y="2.2">3</text>
<text x="195.5" y="2.2">2</text>
<text x="250.5" y="2.2">1</text>
<text x=".8" y="30.1">D</text>
<text x="278.7" y="30.1">D</text>
<text x=".8" y="80.8">C</text>
<text x="278.7" y="80.8">C</text>
<text x=".8" y="131.4">B</text>
<text x="278.7" y="131.4">B</text>
<text x=".8" y="182.1">A</text>
<text x="278.7" y="182.1">A</text>
<text x="30.4" y="207.8">5</text>
<text x="85.4" y="207.8">4</text>
<text x="140.4" y="207.8">3</text>
<text x="195.5" y="207.8">2</text>
<text x="250.5" y="207.8">1</text>
</g>
</svg>
